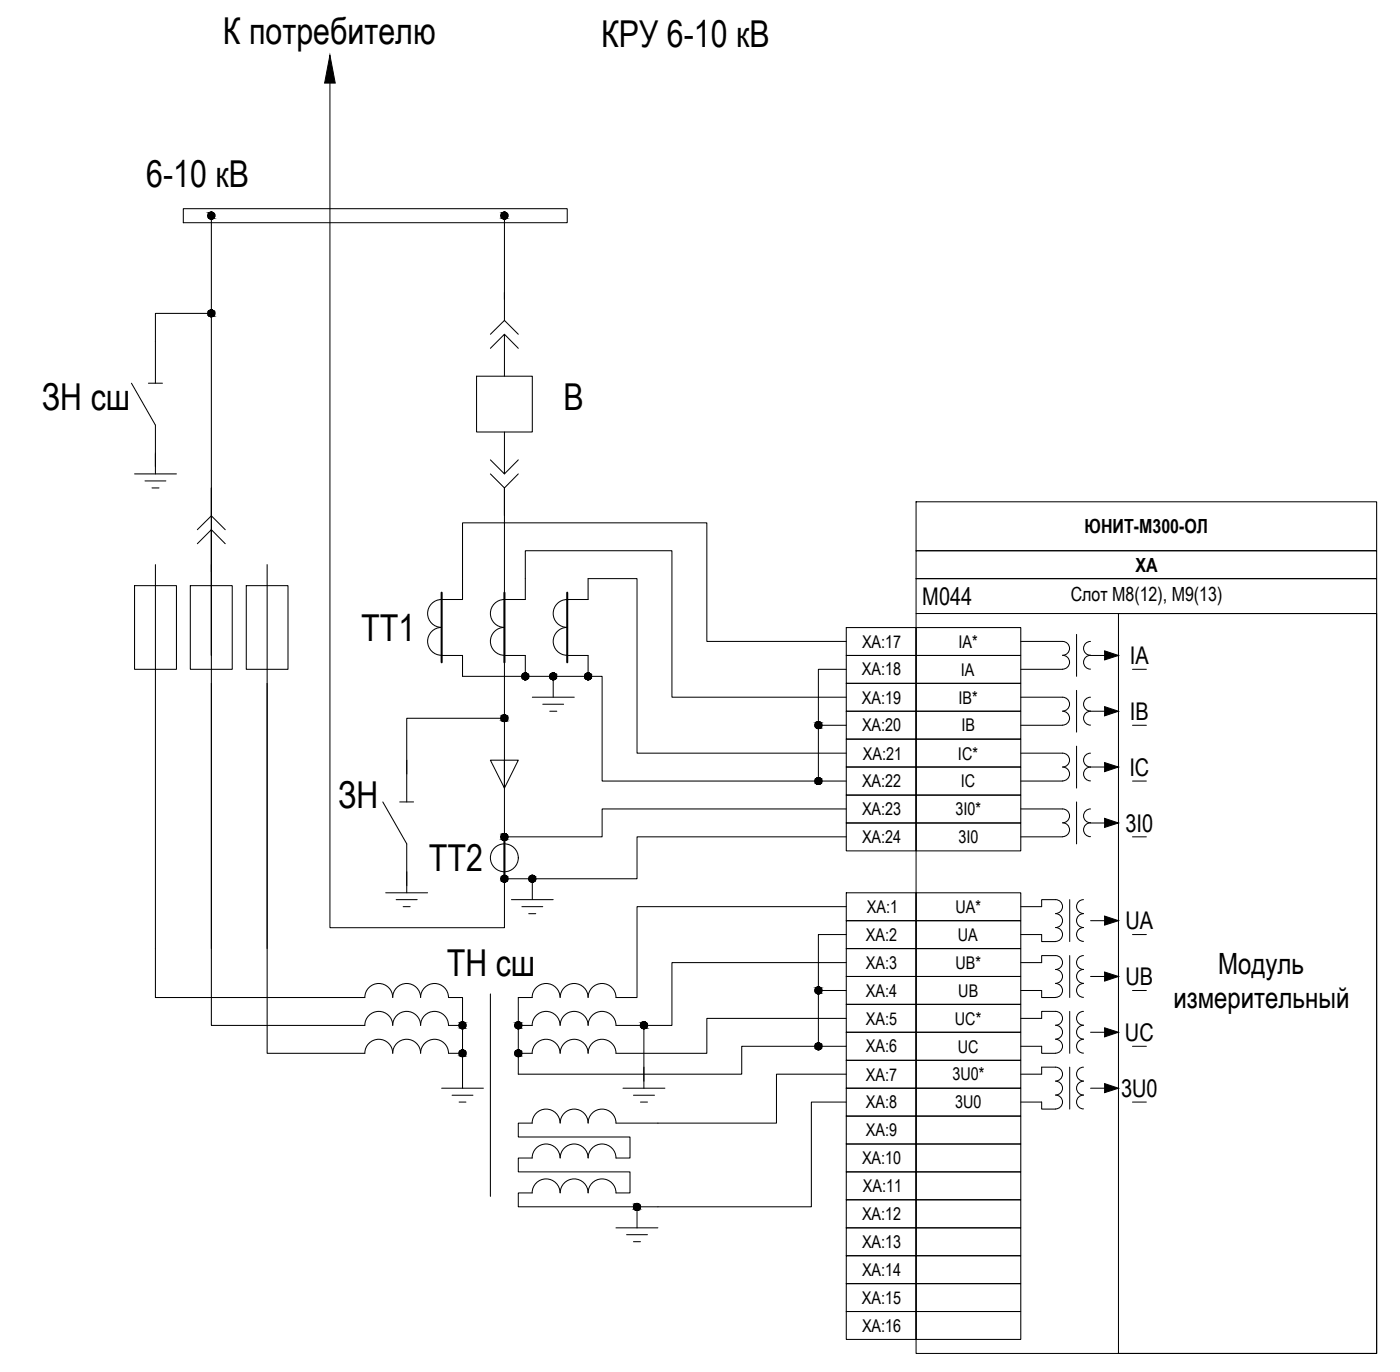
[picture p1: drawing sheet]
<svg xmlns="http://www.w3.org/2000/svg" width="346mm" height="339mm" viewBox="0 0 346 339" stroke-linecap="round" stroke-linejoin="round" font-family="sans-serif">
<!-- layer: 0 -->
<g fill="none" stroke="#000" stroke-width=".25">
<path d="M81.6 19.7v209.8h43.2v-108.8M52.3 53.4v181.3M124.8 53.4v20.7M52.3 77.5h-13.8v6.9M38.5 139.7v107.1h51.8a3.5 3.5 0 0 1 3.4-3.5 3.5 3.5 0 0 1 3.5 3.5 3.5 3.5 0 0 1 3.4-3.5 3.5 3.5 0 0 1 3.5 3.5 3.5 3.5 0 0 1 3.4-3.5 3.5 3.5 0 0 1 3.5 3.5h3.4v17.2M66.1 139.7v95M226.7 124.1h113.9v12.2h-113.9zM226.7 136.3h113.9v6.9h-113.9zM33.3 144.9h10.4v20.7h-10.4zM47.1 144.9h10.4v20.7h-10.4zM60.9 144.9h10.4v20.7h-10.4zM109.3 148.3a3.5 3.5 0 0 0-3.5 3.5 3.5 3.5 0 0 0 3.5 3.4 3.5 3.5 0 0 0-3.5 3.5 3.5 3.5 0 0 0 3.5 3.4"/>
<path d="M109.3 148.3h5.1v-19h60.5v29.4h34.5M124.8 148.3a3.5 3.5 0 0 0-3.5 3.5 3.5 3.5 0 0 0 3.5 3.4 3.5 3.5 0 0 0-3.5 3.5 3.5 3.5 0 0 0 3.5 3.4M124.8 148.3h5.2v-12h36.3v36.2h43.1M209.4 155.3h17.3v6.9h-17.3zM226.7 143.2h113.9v191.6h-113.9zM226.7 155.3h25.9v6.9h-25.9zM226.7 151.8h113.9M252.6 158.7h10.3M262.9 158.7a1.71 1.71 0 0 1 1.7 1.7 1.71 1.71 0 0 1-1.7 1.7 1.71 1.71 0 0 1 1.7 1.7 1.71 1.71 0 0 1-1.7 1.7M266.4 157v10.3M269.8 158.7a1.71 1.71 0 0 0-1.7 1.7 1.71 1.71 0 0 0 1.7 1.7M276.8 151.8h63.8v183h-63.8z"/>
<path d="M52.3 169.1v84.6h38a3.5 3.5 0 0 1 3.4-3.5 3.5 3.5 0 0 1 3.5 3.5 3.5 3.5 0 0 1 3.4-3.5 3.5 3.5 0 0 1 3.5 3.5 3.5 3.5 0 0 1 3.4-3.5 3.5 3.5 0 0 1 3.5 3.5h3.4M66.1 169.1v91.5h24.2M109.3 162.2h5.1v5.1h34.6v25.9h60.4M124.8 177.7h-24.2v13.8M124.8 162.2h5.2v5.1M145.5 167.3v-5.1l-5.2-.1a3.5 3.5 0 0 1-3.4-3.4 3.5 3.5 0 0 1 3.4-3.5 3.5 3.5 0 0 1-3.4-3.4 3.5 3.5 0 0 1 3.5-3.5h5.1v-5.1h12.1v43.1h51.8M202.5 179.4h6.9M209.4 165.6h-6.9v27.6M209.4 169.1h17.3v6.9h-17.3zM209.4 162.2h17.3v6.9h-17.3zM209.4 176h17.3v6.9h-17.3zM226.7 162.2h25.9v6.9h-25.9z"/>
<path d="M226.7 176h25.9v6.9h-25.9zM226.7 169.1h25.9v6.9h-25.9zM252.6 179.4h10.3M252.6 165.6h10.3M252.6 172.5h10.3M262.9 172.5a1.71 1.71 0 0 1 1.7 1.7 1.71 1.71 0 0 1-1.7 1.7M262.9 176a1.71 1.71 0 0 1 1.7 1.7 1.71 1.71 0 0 1-1.7 1.7M266.4 170.8v10.3M269.8 162.1a1.71 1.71 0 0 0-1.7 1.7 1.71 1.71 0 0 0 1.7 1.7M269.8 172.5a1.71 1.71 0 0 0-1.7 1.7 1.71 1.71 0 0 0 1.7 1.7M269.8 162.2h5.2M275 176h-5.2a1.71 1.71 0 0 0-1.7 1.7 1.71 1.71 0 0 0 1.7 1.7"/>
<path d="M209.4 182.9h17.3v6.9h-17.3zM209.4 189.8h17.3v6.9h-17.3zM209.4 196.7h17.3v6.9h-17.3zM226.7 189.8h25.9v6.9h-25.9zM226.7 182.9h25.9v6.9h-25.9zM226.7 196.7h25.9v6.9h-25.9zM252.6 186.3h10.3M252.6 193.2h10.3M262.9 186.3a1.71 1.71 0 0 1 1.7 1.7 1.71 1.71 0 0 1-1.7 1.8 1.71 1.71 0 0 1 1.7 1.7 1.71 1.71 0 0 1-1.7 1.7M266.4 184.6v10.4M266.4 198.4v10.4M269.8 189.8a1.71 1.71 0 0 0-1.7 1.7 1.71 1.71 0 0 0 1.7 1.7"/>
<path d="M269.8 186.3a1.71 1.71 0 0 0-1.7 1.7 1.71 1.71 0 0 0 1.7 1.8M269.8 189.8h5.2M209.4 200.1h-60.4v6.9h-24.2M209.4 207h-51.8v10.4h-31.9M209.4 203.6h17.3v6.9h-17.3zM226.7 203.6h25.9v6.9h-25.9zM252.6 200.1h10.3M252.6 207h10.3M262.9 200.1a1.71 1.71 0 0 1 1.7 1.7 1.71 1.71 0 0 1-1.7 1.8 1.71 1.71 0 0 1 1.7 1.7 1.71 1.71 0 0 1-1.7 1.7M269.8 203.6a1.71 1.71 0 0 0-1.7 1.7 1.71 1.71 0 0 0 1.7 1.7M269.8 200.1a1.71 1.71 0 0 0-1.7 1.7 1.71 1.71 0 0 0 1.7 1.8M269.8 203.6h5.2"/>
<path d="M209.4 224.3h-51.8v22.5h-5.2a3.5 3.5 0 0 0-3.4-3.5 3.5 3.5 0 0 0-3.5 3.5 3.5 3.5 0 0 0-3.4-3.5 3.5 3.5 0 0 0-3.5 3.5M209.4 238.1h-43.1v15.6h-13.9a3.5 3.5 0 0 0-3.4-3.5 3.5 3.5 0 0 0-3.5 3.5 3.5 3.5 0 0 0-3.4-3.5 3.5 3.5 0 0 0-3.5 3.5M209.4 231.2h-6.9v27.6M209.4 220.9h17.3v6.9h-17.3zM209.4 234.7h17.3v6.9h-17.3zM209.4 227.8h17.3v6.9h-17.3zM226.7 227.8h25.9v6.9h-25.9zM226.7 220.9h25.9v6.9h-25.9zM226.7 234.7h25.9v6.9h-25.9zM252.6 231.2h5.1v1.7h3.5M261.2 222.6a1.71 1.71 0 0 1 1.7 1.7 1.71 1.71 0 0 1-1.7 1.7M261.2 226a1.71 1.71 0 0 1 1.7 1.8 1.71 1.71 0 0 1-1.7 1.7 1.71 1.71 0 0 1 1.7 1.7 1.71 1.71 0 0 1-1.7 1.7"/>
<path d="M261.2 236.4a1.71 1.71 0 0 1 1.7 1.7 1.71 1.71 0 0 1-1.7 1.7 1.71 1.71 0 0 1 1.7 1.8 1.71 1.71 0 0 1-1.7 1.7 1.74 1.74 0 0 1 1.7 1.7 1.74 1.74 0 0 1-1.7 1.7M261.2 222.6h-3.5v1.7h-5.1M261.2 236.4h-3.5v1.7h-5.1M264.7 222.6v10.3M264.7 236.4v10.4M268.1 226a1.71 1.71 0 0 0-1.7 1.8 1.71 1.71 0 0 0 1.7 1.7 1.71 1.71 0 0 0-1.7 1.7 1.71 1.71 0 0 0 1.7 1.7M268.1 222.6a1.71 1.71 0 0 0-1.7 1.7 1.71 1.71 0 0 0 1.7 1.7M268.1 236.4a1.71 1.71 0 0 0-1.7 1.7 1.71 1.71 0 0 0 1.7 1.7 1.74 1.74 0 0 0-1.7 1.8 1.74 1.74 0 0 0 1.7 1.7 1.71 1.71 0 0 0-1.7 1.7 1.71 1.71 0 0 0 1.7 1.7M269.8 227.8h5.2M121.3 245.9v50.1M138.6 246.8a3.5 3.5 0 0 0-3.5-3.5 3.5 3.5 0 0 0-3.4 3.5h-3.5v18.9h55.3v-6.9h25.9M138.6 253.7a3.5 3.5 0 0 0-3.5-3.5 3.5 3.5 0 0 0-3.4 3.5h-3.5"/>
<path d="M159.3 253.7v13.8M202.5 245h6.9M209.4 251.9h-34.5v8.7h-22.5M209.4 241.6h17.3v6.9h-17.3zM209.4 248.5h17.3v6.9h-17.3zM209.4 255.4h17.3v6.9h-17.3zM226.7 241.6h25.9v6.9h-25.9zM226.7 255.4h25.9v6.9h-25.9zM226.7 248.5h25.9v6.9h-25.9zM252.6 245h5.1v1.8h3.5M252.6 258.8h5.1v1.8h3.5M261.2 250.2a1.71 1.71 0 0 1 1.7 1.7 1.71 1.71 0 0 1-1.7 1.7 1.71 1.71 0 0 1 1.7 1.8 1.71 1.71 0 0 1-1.7 1.7 1.74 1.74 0 0 1 1.7 1.7 1.74 1.74 0 0 1-1.7 1.7"/>
<path d="M261.2 250.2h-3.5v1.7h-5.1M264.7 250.2v10.4M268.1 250.2a1.71 1.71 0 0 0-1.7 1.7 1.71 1.71 0 0 0 1.7 1.7 1.74 1.74 0 0 0-1.7 1.8 1.74 1.74 0 0 0 1.7 1.7 1.71 1.71 0 0 0-1.7 1.7 1.71 1.71 0 0 0 1.7 1.7M269.8 241.6h5.2M269.8 255.4h5.2M90.3 260.6a3.5 3.5 0 0 1 3.4-3.5 3.5 3.5 0 0 1 3.5 3.5 3.5 3.5 0 0 1 3.4-3.5 3.5 3.5 0 0 1 3.5 3.5 3.5 3.5 0 0 1 3.4-3.5 3.5 3.5 0 0 1 3.5 3.5M111 260.6h3.4M128.2 260.6h3.5M131.7 260.6a3.5 3.5 0 0 1 3.4-3.5 3.5 3.5 0 0 1 3.5 3.5M131.7 277.8a3.5 3.5 0 0 1 3.4-3.4 3.5 3.5 0 0 1 3.5 3.4M131.7 277.9h-3.5v3.4h27.7v5.2h-3.5a3.5 3.5 0 0 0-3.4-3.5 3.5 3.5 0 0 0-3.5 3.5 3.5 3.5 0 0 0-3.4-3.5 3.5 3.5 0 0 0-3.5 3.5M138.6 260.6a3.5 3.5 0 0 1 3.5-3.5 3.5 3.5 0 0 1 3.4 3.5 3.5 3.5 0 0 1 3.5-3.5 3.5 3.5 0 0 1 3.4 3.5"/>
<path d="M138.6 277.8a3.5 3.5 0 0 1 3.5-3.4 3.5 3.5 0 0 1 3.4 3.4 3.5 3.5 0 0 1 3.5-3.4 3.5 3.5 0 0 1 3.4 3.4M209.4 272.6h-8.6v26h-72.6v-3.5h3.5a3.5 3.5 0 0 1 3.4-3.4 3.5 3.5 0 0 1 3.5 3.4M209.4 265.7h-17.3v12.2h-39.7M209.4 262.3h17.3v6.9h-17.3zM209.4 269.2h17.3v6.9h-17.3zM209.4 276.1h17.3v6.9h-17.3zM226.7 269.2h25.9v6.9h-25.9zM226.7 262.3h25.9v6.9h-25.9zM226.7 276.1h25.9v6.9h-25.9zM252.6 272.6h5.1v1.8h3.5M261.2 264a1.71 1.71 0 0 1 1.7 1.7 1.71 1.71 0 0 1-1.7 1.7M261.2 267.5a1.71 1.71 0 0 1 1.7 1.7 1.71 1.71 0 0 1-1.7 1.7 1.71 1.71 0 0 1 1.7 1.7 1.71 1.71 0 0 1-1.7 1.7"/>
<path d="M261.2 264h-3.5v1.7h-5.1M264.7 264v10.4M268.1 267.5a1.71 1.71 0 0 0-1.7 1.7 1.71 1.71 0 0 0 1.7 1.7 1.71 1.71 0 0 0-1.7 1.7 1.71 1.71 0 0 0 1.7 1.7M268.1 264a1.71 1.71 0 0 0-1.7 1.7 1.71 1.71 0 0 0 1.7 1.7M269.8 269.2h5.2M138.6 286.5a3.5 3.5 0 0 0-3.5-3.5 3.5 3.5 0 0 0-3.4 3.5h-3.5v3.4h27.7v5.2h-3.5a3.5 3.5 0 0 0-3.4-3.4 3.5 3.5 0 0 0-3.5 3.4 3.5 3.5 0 0 0-3.4-3.4 3.5 3.5 0 0 0-3.5 3.4M209.4 283h17.3v6.9h-17.3zM209.4 289.9h17.3v6.9h-17.3zM209.4 296.8h17.3v7h-17.3zM226.7 283h25.9v6.9h-25.9zM226.7 296.8h25.9v7h-25.9zM226.7 289.9h25.9v6.9h-25.9z"/>
<path d="M209.4 303.8h17.3v6.9h-17.3zM209.4 310.7h17.3v6.9h-17.3zM209.4 317.6h17.3v6.9h-17.3zM226.7 310.7h25.9v6.9h-25.9zM226.7 303.8h25.9v6.9h-25.9zM226.7 317.6h25.9v6.9h-25.9zM209.4 324.5h17.3v6.9h-17.3zM226.7 324.5h25.9v6.9h-25.9z"/>
<circle cx="124.8" cy="212.2" r="3.5"/>
</g>
<g fill="#000" stroke="#000" stroke-width=".25">
<path d="M81.6 13.7l1.3 6.9h-2.6zM273.3 161l3.5 1.2-3.5 1.1zM273.3 174.8l3.5 1.2-3.5 1.1zM273.3 188.7l3.5 1.1-3.5 1.1zM273.3 202.5l3.5 1.1-3.5 1.1zM273.3 226.6l3.5 1.2-3.5 1.1zM273.3 240.5l3.5 1.1-3.5 1.1zM273.3 254.3l3.5 1.1-3.5 1.1zM273.3 268.1l3.5 1.1-3.5 1.1z"/>
<path d="M52.2 52.5h.3zM52 52.5h.5z"/>
<path d="M52 52.5l.7 .1zM51.9 52.6h.8z"/>
<path d="M52 54.2h.5zM52 54.2h.3z"/>
<path d="M51.9 52.6h.9zM51.7 52.6h1.1z"/>
<path d="M51.9 54.1h.8zM51.9 54.1l.6 .1z"/>
<path d="M51.7 52.6l1.2 .2zM51.7 52.6l1.2 .2h-1.3z"/>
<path d="M51.7 54h1.1zM51.7 54l1 .1z"/>
<path d="M51.6 52.8l1.4 .1zM51.6 52.8l1.4 .1h-1.5z"/>
<path d="M51.6 53.9l1.2 .1 .1-.1zM51.6 53.9l1.2 .1z"/>
<path d="M51.5 52.9l1.6 .1zM51.5 52.9l1.6 .1h-1.6z"/>
<path d="M51.5 53.8l1.4 .1 .1-.1zM51.5 53.8l1.4 .1z"/>
<path d="M51.5 53l1.6 .2v-.2zM51.5 53l1.6 .2h-1.6z"/>
<path d="M51.5 53.7l1.5 .1 .1-.1zM51.5 53.7l1.5 .1z"/>
<path d="M51.5 53.2l1.6 .2v-.2zM51.5 53.2l1.6 .2h-1.7z"/>
<path d="M51.4 53.4l1.7 .1v-.1zM51.4 53.4l1.7 .1z"/>
<path d="M51.5 53.5l1.6 .2v-.2zM51.5 53.5l1.6 .2h-1.6z"/>
<path d="M124.7 52.5h.3zM124.6 52.5h.4z"/>
<path d="M124.6 52.5l.6 .1zM124.4 52.6h.8z"/>
<path d="M124.6 54.2h.4zM124.6 54.2h.3z"/>
<path d="M124.4 52.6h.9zM124.3 52.6h1z"/>
<path d="M124.4 54.1h.8zM124.4 54.1l.6 .1z"/>
<path d="M124.3 52.6l1.2 .2zM124.3 52.6l1.2 .2h-1.3z"/>
<path d="M124.3 54h1zM124.3 54l.9 .1z"/>
<path d="M124.2 52.8l1.3 .1zM124.2 52.8l1.3 .1h-1.4z"/>
<path d="M124.2 53.9l1.1 .1 .2-.1zM124.2 53.9l1.1 .1z"/>
<path d="M124.1 52.9l1.5 .1zM124.1 52.9l1.5 .1h-1.6z"/>
<path d="M124.1 53.8l1.4 .1v-.1zM124.1 53.8l1.4 .1z"/>
<path d="M124 53l1.7 .2-.1-.2zM124 53l1.7 .2h-1.7z"/>
<path d="M124 53.7l1.5 .1 .1-.1zM124 53.7l1.5 .1z"/>
<path d="M124 53.2l1.7 .2v-.2zM124 53.2l1.7 .2h-1.8z"/>
<path d="M123.9 53.4l1.8 .1v-.1zM123.9 53.4l1.8 .1z"/>
<path d="M124 53.5l1.6 .2 .1-.2zM124 53.5l1.6 .2h-1.6z"/>
<path d="M52.2 76.7h.3zM52 76.7h.5z"/>
<path d="M52 76.7l.7 .1zM51.9 76.8h.8z"/>
<path d="M52 78.3h.5zM52 78.3l.3 .1z"/>
<path d="M51.9 76.8l.9 .1zM51.7 76.9h1.1z"/>
<path d="M51.9 78.3h.8zM51.9 78.3h.6z"/>
<path d="M51.7 76.9h1.2zM51.6 76.9h1.3z"/>
<path d="M51.7 78.2h1.1zM51.7 78.2l1 .1z"/>
<path d="M51.6 76.9l1.4 .2zM51.6 76.9l1.4 .2h-1.5z"/>
<path d="M51.6 78.1h1.3zM51.6 78.1l1.2 .1z"/>
<path d="M51.5 77.1l1.6 .1zM51.5 77.1l1.6 .1h-1.6z"/>
<path d="M51.5 78l1.4 .1 .1-.1zM51.5 78l1.4 .1z"/>
<path d="M51.5 77.2l1.6 .2v-.2zM51.5 77.2l1.6 .2h-1.6z"/>
<path d="M51.5 77.8l1.5 .2 .1-.2zM51.5 77.8l1.5 .2h-1.5z"/>
<path d="M51.5 77.4l1.6 .1v-.1zM51.5 77.4l1.6 .1h-1.7z"/>
<path d="M51.4 77.5l1.7 .2v-.2zM51.4 77.5l1.7 .2h-1.6z"/>
<path d="M51.5 77.7l1.6 .1v-.1zM51.5 77.7l1.6 .1z"/>
<path d="M124.7 176.8h.3zM124.6 176.8h.4z"/>
<path d="M124.6 176.8l.6 .1zM124.4 176.9h.8z"/>
<path d="M124.6 178.5h.4zM124.6 178.5h.3z"/>
<path d="M124.4 176.9l.9 .1zM124.3 177h1z"/>
<path d="M124.4 178.5h.8zM124.4 178.5h.6z"/>
<path d="M124.3 177l1.2 .1zM124.3 177l1.2 .1z"/>
<path d="M124.3 178.4h1zM124.3 178.4l.9 .1z"/>
<path d="M124.2 177.1l1.3 .1zM124.2 177.1l1.3 .1h-1.4z"/>
<path d="M124.2 178.3h1.3zM124.2 178.3l1.1 .1z"/>
<path d="M124.1 177.2l1.5 .2zM124.1 177.2l1.5 .2h-1.6z"/>
<path d="M124.1 178.2l1.4 .1v-.1zM124.1 178.2l1.4 .1z"/>
<path d="M124 177.4l1.7 .1-.1-.1zM124 177.4l1.7 .1h-1.7z"/>
<path d="M124 178l1.5 .2 .1-.2zM124 178l1.5 .2h-1.4z"/>
<path d="M124 177.5l1.7 .2v-.2zM124 177.5l1.7 .2h-1.8z"/>
<path d="M123.9 177.7l1.8 .2v-.2zM123.9 177.7l1.8 .2h-1.7z"/>
<path d="M124 177.9l1.6 .1 .1-.1zM124 177.9l1.6 .1z"/>
<path d="M129.9 166.5h.3zM129.7 166.5h.5z"/>
<path d="M129.7 166.5l.7 .1zM129.6 166.6h.8z"/>
<path d="M129.7 168.2h.5zM129.7 168.2h.4z"/>
<path d="M129.6 166.6h.9zM129.5 166.6h1z"/>
<path d="M129.6 168.1h.8zM129.6 168.1l.6 .1z"/>
<path d="M129.5 166.6l1.1 .1zM129.3 166.7h1.3z"/>
<path d="M129.5 168h1zM129.5 168l.9 .1z"/>
<path d="M129.3 166.7l1.4 .2zM129.3 166.7l1.4 .2h-1.4z"/>
<path d="M129.3 167.9h1.3zM129.3 167.9l1.2 .1z"/>
<path d="M129.3 166.9l1.5 .1-.1-.1zM129.3 166.9l1.5 .1h-1.6z"/>
<path d="M129.3 167.8l1.3 .1 .1-.1zM129.3 167.8l1.3 .1z"/>
<path d="M129.2 167l1.6 .2zM129.2 167l1.6 .2h-1.7z"/>
<path d="M129.2 167.6l1.5 .2 .1-.2zM129.2 167.6l1.5 .2h-1.4z"/>
<path d="M129.1 167.2l1.7 .1v-.1zM129.1 167.2l1.7 .1h-1.7z"/>
<path d="M129.1 167.3l1.7 .2v-.2zM129.1 167.3l1.7 .2h-1.7z"/>
<path d="M129.1 167.5l1.7 .1v-.1zM129.1 167.5l1.7 .1z"/>
<path d="M136.8 166.5h.3zM136.7 166.5h.4z"/>
<path d="M136.7 166.5l.6 .1zM136.5 166.6h.8z"/>
<path d="M136.7 168.2h.4zM136.7 168.2h.3z"/>
<path d="M136.5 166.6h.9zM136.4 166.6h1z"/>
<path d="M136.5 168.1h.8zM136.5 168.1l.6 .1z"/>
<path d="M136.4 166.6l1.1 .1zM136.2 166.7h1.3z"/>
<path d="M136.4 168h1zM136.4 168l.9 .1z"/>
<path d="M136.2 166.7l1.4 .2zM136.2 166.7l1.4 .2h-1.4z"/>
<path d="M136.2 167.9h1.3zM136.2 167.9l1.2 .1z"/>
<path d="M136.2 166.9l1.5 .1-.1-.1zM136.2 166.9l1.5 .1h-1.6z"/>
<path d="M136.2 167.8l1.3 .1 .1-.1zM136.2 167.8l1.3 .1z"/>
<path d="M136.1 167l1.6 .2zM136.1 167l1.6 .2h-1.7z"/>
<path d="M136.1 167.6l1.5 .2 .1-.2zM136.1 167.6l1.5 .2h-1.4z"/>
<path d="M136 167.2l1.8 .1-.1-.1zM136 167.2l1.8 .1h-1.8z"/>
<path d="M136 167.5l1.7 .1v-.1zM136 167.5l1.7 .1z"/>
<path d="M136 167.3l1.7 .2 .1-.2zM136 167.3l1.7 .2h-1.7z"/>
<path d="M145.4 166.5h.4zM145.3 166.5h.5z"/>
<path d="M145.3 166.5l.6 .1zM145.1 166.6h.8z"/>
<path d="M145.3 168.2h.5zM145.3 168.2h.3z"/>
<path d="M145.1 166.6h.9zM145 166.6h1z"/>
<path d="M145.1 168.1h.8zM145.1 168.1l.7 .1z"/>
<path d="M145 166.6l1.2 .1zM144.9 166.7h1.3z"/>
<path d="M145 168h1zM145 168l.9 .1z"/>
<path d="M144.9 166.7l1.4 .2zM144.9 166.7l1.4 .2h-1.5z"/>
<path d="M144.9 167.9h1.3zM144.9 167.9l1.1 .1z"/>
<path d="M144.8 166.9l1.5 .1v-.1zM144.8 166.9l1.5 .1h-1.6z"/>
<path d="M144.8 167.8l1.4 .1 .1-.1zM144.8 167.8l1.4 .1z"/>
<path d="M144.7 167l1.7 .2zM144.7 167l1.7 .2h-1.7z"/>
<path d="M144.7 167.6l1.6 .2v-.2zM144.7 167.6l1.6 .2h-1.5z"/>
<path d="M144.7 167.2l1.7 .1v-.1zM144.7 167.2l1.7 .1h-1.7z"/>
<path d="M144.7 167.5l1.6 .1 .1-.1zM144.7 167.5l1.6 .1z"/>
<path d="M144.7 167.3l1.7 .2v-.2zM144.7 167.3l1.7 .2h-1.7z"/>
<path d="M202.4 178.5l.4 .1zM202.3 178.6h.5z"/>
<path d="M202.3 178.6h.6zM202.1 178.6h.8z"/>
<path d="M202.1 178.6l.9 .1zM202 178.7h1z"/>
<path d="M202 178.7l1.1 .1zM202 178.7l1.1 .1h-1.2z"/>
<path d="M201.9 178.8l1.4 .2zM201.9 178.8l1.4 .2h-1.5z"/>
<path d="M201.9 180l1.1 .1 .1-.1zM201.9 180l1.1 .1z"/>
<path d="M201.8 179l1.5 .1zM201.8 179l1.5 .1h-1.6z"/>
<path d="M201.8 179.9l1.3 .1 .2-.1zM201.8 179.9l1.3 .1z"/>
<path d="M201.7 179.1l1.6 .2v-.2zM201.7 179.1l1.6 .2h-1.6z"/>
<path d="M201.7 179.7l1.6 .2v-.2zM201.7 179.7l1.6 .2z"/>
<path d="M201.7 179.3l1.7 .1-.1-.1zM201.7 179.3l1.7 .1h-1.7z"/>
<path d="M201.7 179.6l1.6 .1v-.1zM201.7 179.6l1.6 .1h-1.6z"/>
<path d="M201.7 179.4l1.6 .2 .1-.2zM201.7 179.4l1.6 .2h-1.6z"/>
<path d="M202.4 192.4h.4zM202.3 192.4h.5z"/>
<path d="M202.3 180.2h.5zM202.3 180.2l.3 .1z"/>
<path d="M202.3 192.4l.6 .1zM202.1 192.5h.8z"/>
<path d="M202.3 194.1h.5zM202.3 194.1h.3z"/>
<path d="M202.1 180.2h.8zM202.1 180.2h.7z"/>
<path d="M202.1 192.5l.9 .1zM202 192.6h1z"/>
<path d="M202.1 194h.8zM202.1 194l.7 .1z"/>
<path d="M202 180.1h1zM202 180.1l.9 .1z"/>
<path d="M202 192.6h1.1zM201.9 192.6h1.2z"/>
<path d="M202 193.9h1zM202 193.9l.9 .1z"/>
<path d="M201.9 192.6l1.4 .2zM201.9 192.6l1.4 .2h-1.5z"/>
<path d="M201.9 193.8h1.2zM201.9 193.8l1.1 .1z"/>
<path d="M201.8 192.8l1.5 .1v-.1zM201.8 192.8l1.5 .1h-1.6z"/>
<path d="M201.8 193.7l1.3 .1 .2-.1zM201.8 193.7l1.3 .1z"/>
<path d="M201.7 192.9l1.6 .2zM201.7 192.9l1.6 .2h-1.6z"/>
<path d="M201.7 193.5l1.6 .2v-.2zM201.7 193.5l1.6 .2h-1.5z"/>
<path d="M201.7 193.1l1.7 .1-.1-.1zM201.7 193.1l1.7 .1h-1.7z"/>
<path d="M201.7 193.4l1.6 .1v-.1zM201.7 193.4l1.6 .1z"/>
<path d="M201.7 193.2l1.6 .2 .1-.2zM201.7 193.2l1.6 .2h-1.6z"/>
<path d="M124.7 206.2h.3zM124.6 206.2h.4z"/>
<path d="M124.7 216.6h.3zM124.6 216.6h.4z"/>
<path d="M124.6 206.2l.6 .1zM124.4 206.3h.8z"/>
<path d="M124.6 207.9h.4zM124.6 207.9h.3z"/>
<path d="M124.6 216.6h.6zM124.4 216.6h.8z"/>
<path d="M124.6 218.2h.4zM124.6 218.2h.3z"/>
<path d="M124.4 206.3l.9 .1zM124.3 206.4h1z"/>
<path d="M124.4 207.8h.8zM124.4 207.8l.6 .1z"/>
<path d="M124.4 216.6l.9 .1zM124.3 216.7h1z"/>
<path d="M124.4 218.2h.8zM124.4 218.2h.6z"/>
<path d="M124.3 206.4l1.2 .1zM124.3 206.4l1.2 .1h-1.3z"/>
<path d="M124.3 207.8h1zM124.3 207.8h.9z"/>
<path d="M124.3 216.7l1.2 .1zM124.3 216.7l1.2 .1z"/>
<path d="M124.3 218.1h1zM124.3 218.1l.9 .1z"/>
<path d="M124.2 206.5l1.3 .1zM124.2 206.5l1.3 .1h-1.4z"/>
<path d="M124.2 207.6l1.1 .2 .2-.2zM124.2 207.6l1.1 .2z"/>
<path d="M124.2 216.8l1.3 .1zM124.2 216.8l1.3 .1h-1.4z"/>
<path d="M124.2 218h1.3zM124.2 218l1.1 .1z"/>
<path d="M124.1 206.6l1.5 .1zM124.1 206.6l1.5 .1h-1.6z"/>
<path d="M124.1 207.5l1.4 .1v-.1zM124.1 207.5l1.4 .1z"/>
<path d="M124.1 216.9l1.5 .2-.1-.2zM124.1 216.9l1.5 .2h-1.6z"/>
<path d="M124.1 217.9l1.4 .1v-.1zM124.1 217.9l1.4 .1z"/>
<path d="M124 206.7l1.7 .2-.1-.2zM124 206.7l1.7 .2h-1.7z"/>
<path d="M124 207.4l1.5 .1 .1-.1zM124 207.4l1.5 .1z"/>
<path d="M124 217.1l1.7 .1zM124 217.1l1.7 .1h-1.7z"/>
<path d="M124 217.7l1.5 .2 .1-.2zM124 217.7l1.5 .2h-1.4z"/>
<path d="M124 206.9l1.7 .1v-.1zM124 206.9l1.7 .1h-1.8z"/>
<path d="M123.9 207l1.8 .2v-.2zM123.9 207l1.8 .2h-1.7z"/>
<path d="M124 207.2l1.6 .2 .1-.2zM124 207.2l1.6 .2h-1.6z"/>
<path d="M124 217.2l1.7 .2v-.2zM124 217.2l1.7 .2h-1.8z"/>
<path d="M123.9 217.4l1.8 .2v-.2zM123.9 217.4l1.8 .2h-1.7z"/>
<path d="M124 217.6l1.6 .1 .1-.1zM124 217.6l1.6 .1z"/>
<path d="M131.6 216.6h.3zM131.5 216.6h.4z"/>
<path d="M131.5 216.6h.6zM131.3 216.6h.8z"/>
<path d="M131.5 218.2h.4zM131.5 218.2h.3z"/>
<path d="M131.3 216.6l.9 .1zM131.2 216.7h1z"/>
<path d="M131.3 218.2h.8zM131.3 218.2h.6z"/>
<path d="M131.2 216.7l1.2 .1zM131.1 216.8h1.3z"/>
<path d="M131.2 218.1h1zM131.2 218.1l.9 .1z"/>
<path d="M131.1 216.8l1.3 .1zM131.1 216.8l1.3 .1h-1.4z"/>
<path d="M131.1 218h1.3zM131.1 218l1.1 .1z"/>
<path d="M131 216.9l1.5 .2-.1-.2zM131 216.9l1.5 .2h-1.6z"/>
<path d="M131 217.9l1.4 .1v-.1zM131 217.9l1.4 .1z"/>
<path d="M130.9 217.1l1.7 .1zM130.9 217.1l1.7 .1h-1.7z"/>
<path d="M130.9 217.7l1.5 .2 .1-.2zM130.9 217.7l1.5 .2h-1.4z"/>
<path d="M130.9 217.2l1.7 .2v-.2zM130.9 217.2l1.7 .2h-1.8z"/>
<path d="M130.8 217.4l1.8 .2v-.2zM130.8 217.4l1.8 .2h-1.7z"/>
<path d="M130.9 217.6l1.6 .1 .1-.1zM130.9 217.6l1.6 .1z"/>
<path d="M114.4 252.8h.3zM114.2 252.8h.5z"/>
<path d="M114.4 259.7h.3zM114.2 259.7h.5z"/>
<path d="M114.2 252.8l.6 .1zM114.1 252.9h.7z"/>
<path d="M114.2 254.5h.5zM114.2 254.5h.3z"/>
<path d="M114.2 259.7l.6 .1zM114.1 259.8h.7z"/>
<path d="M114.1 252.9l.9 .1zM113.9 253h1.1z"/>
<path d="M114.1 254.4h.7zM114.1 254.4l.6 .1z"/>
<path d="M114.1 259.8l.9 .1zM113.9 259.9h1.1z"/>
<path d="M113.9 253l1.2 .1zM113.8 253.1l.1-.1 1.2 .1z"/>
<path d="M113.9 254.4h1.1zM113.9 254.4h.9z"/>
<path d="M113.9 259.9l1.2 .1zM113.8 260h1.3z"/>
<path d="M113.8 253.1l1.4 .1zM113.8 253.1l1.4 .1h-1.5z"/>
<path d="M113.8 254.2l1.2 .2 .1-.2zM113.8 254.2l1.2 .2z"/>
<path d="M113.8 260l1.4 .1zM113.8 260l1.4 .1h-1.5z"/>
<path d="M113.7 253.2l1.5 .1zM113.7 253.2l1.5 .1h-1.6z"/>
<path d="M113.7 254.1l1.4 .1 .1-.1zM113.7 254.1l1.4 .1z"/>
<path d="M113.6 253.3l1.7 .2-.1-.2zM113.6 253.3l1.7 .2h-1.7z"/>
<path d="M113.6 254l1.6 .1v-.1zM113.6 254l1.6 .1z"/>
<path d="M113.6 253.5l1.7 .2v-.2zM113.6 253.5l1.7 .2h-1.7z"/>
<path d="M113.6 253.7l1.7 .1v-.1zM113.6 253.7l1.7 .1h-1.7z"/>
<path d="M113.6 253.8l1.6 .2 .1-.2zM113.6 253.8l1.6 .2h-1.6z"/>
<path d="M128.2 252.8h.3zM128 252.8h.5z"/>
<path d="M128.2 259.7h.3zM128 259.7h.5z"/>
<path d="M128 252.8l.6 .1zM127.9 252.9h.7z"/>
<path d="M128 254.5h.5zM128 254.5h.3z"/>
<path d="M128 259.7l.6 .1zM127.9 259.8h.7z"/>
<path d="M127.9 252.9l.9 .1zM127.7 253h1.1z"/>
<path d="M127.9 254.4h.7zM127.9 254.4l.6 .1z"/>
<path d="M127.9 259.8l.9 .1zM127.7 259.9h1.1z"/>
<path d="M127.7 253l1.2 .1zM127.7 253l1.2 .1h-1.3z"/>
<path d="M127.7 254.4h1.1zM127.7 254.4h.9z"/>
<path d="M127.7 259.9l1.2 .1zM127.6 260h1.3z"/>
<path d="M127.6 253.1l1.4 .1zM127.6 253.1l1.4 .1h-1.5z"/>
<path d="M127.6 254.2l1.2 .2 .1-.2zM127.6 254.2l1.2 .2z"/>
<path d="M127.6 260l1.4 .1zM127.6 260l1.4 .1h-1.5z"/>
<path d="M127.5 253.2l1.5 .1zM127.5 253.2l1.5 .1h-1.6z"/>
<path d="M127.5 254.1l1.4 .1 .1-.1zM127.5 254.1l1.4 .1z"/>
<path d="M127.4 253.3l1.7 .2-.1-.2zM127.4 253.3l1.7 .2h-1.7z"/>
<path d="M127.4 254l1.6 .1v-.1zM127.4 254l1.6 .1z"/>
<path d="M127.4 253.5l1.7 .2v-.2zM127.4 253.5l1.7 .2h-1.7z"/>
<path d="M127.4 253.8l1.6 .2 .1-.2zM127.4 253.8l1.6 .2h-1.6z"/>
<path d="M127.4 253.7l1.7 .1v-.1zM127.4 253.7l1.7 .1h-1.7z"/>
<path d="M159.3 252.8h.3zM159.1 252.8h.5z"/>
<path d="M159.1 252.8l.6 .1zM158.9 252.9h.8z"/>
<path d="M159.1 254.5h.5zM159.1 254.5h.3z"/>
<path d="M158.9 252.9l1 .1zM158.8 253h1.1z"/>
<path d="M158.9 254.4h.8zM158.9 254.4l.7 .1z"/>
<path d="M158.8 253l1.2 .1zM158.8 253l1.2 .1h-1.3z"/>
<path d="M158.8 254.4h1.1zM158.8 254.4h.9z"/>
<path d="M158.7 253.1l1.4 .1zM158.7 253.1l1.4 .1h-1.5z"/>
<path d="M158.7 254.2l1.2 .2 .1-.2zM158.7 254.2l1.2 .2z"/>
<path d="M158.6 253.2l1.6 .1zM158.6 253.2l1.6 .1h-1.7z"/>
<path d="M158.6 254.1l1.4 .1 .1-.1zM158.6 254.1l1.4 .1z"/>
<path d="M158.5 253.3l1.7 .2v-.2zM158.5 253.3l1.7 .2h-1.7z"/>
<path d="M158.5 254l1.6 .1 .1-.1zM158.5 254l1.6 .1z"/>
<path d="M158.5 253.5l1.7 .2v-.2zM158.5 253.5l1.7 .2h-1.7z"/>
<path d="M158.5 253.7l1.7 .1v-.1zM158.5 253.7l1.7 .1h-1.7z"/>
<path d="M158.5 253.8l1.7 .2v-.2zM158.5 253.8l1.7 .2h-1.7z"/>
<path d="M202.4 258h.4zM202.3 258h.5z"/>
<path d="M202.4 244.2h.4zM202.3 244.2h.5z"/>
<path d="M202.3 258l.6 .1zM202.1 258.1h.8z"/>
<path d="M202.3 259.7h.5zM202.3 259.7h.3z"/>
<path d="M202.3 244.2h.6zM202.1 244.2h.8z"/>
<path d="M202.3 245.9h.5zM202.3 245.9h.3z"/>
<path d="M202.1 258.1l.9 .1zM202 258.2h1z"/>
<path d="M202.1 259.6h.8zM202.1 259.6l.7 .1z"/>
<path d="M202.1 244.2l.9 .1zM202 244.3h1z"/>
<path d="M202.1 245.8h.8zM202.1 245.8l.7 .1z"/>
<path d="M202 258.2l1.1 .1zM201.9 258.3h1.2z"/>
<path d="M202 259.5h1zM202 259.5l.9 .1z"/>
<path d="M202 244.3l1.1 .2zM202 244.3l1.1 .2h-1.2z"/>
<path d="M202 245.7h1zM202 245.7l.9 .1z"/>
<path d="M201.9 258.3l1.4 .1zM201.9 258.3l1.4 .1h-1.5z"/>
<path d="M201.9 259.4h1.2zM201.9 259.4l1.1 .1z"/>
<path d="M201.9 244.5l1.4 .1zM201.9 244.5l1.4 .1h-1.5z"/>
<path d="M201.9 245.6l1.1 .1 .1-.1zM201.9 245.6l1.1 .1z"/>
<path d="M201.8 258.4l1.5 .2v-.2zM201.8 258.4l1.5 .2h-1.6z"/>
<path d="M201.8 259.3l1.3 .1 .2-.1zM201.8 259.3l1.3 .1z"/>
<path d="M201.8 244.6l1.5 .1zM201.8 244.6l1.5 .1h-1.6z"/>
<path d="M201.8 245.5l1.3 .1 .2-.1zM201.8 245.5l1.3 .1z"/>
<path d="M201.7 258.6l1.6 .1zM201.7 258.6l1.6 .1h-1.6z"/>
<path d="M201.7 259.1l1.6 .2v-.2zM201.7 259.1l1.6 .2h-1.5z"/>
<path d="M201.7 244.7l1.6 .2v-.2zM201.7 244.7l1.6 .2h-1.6z"/>
<path d="M201.7 245.3l1.6 .2v-.2zM201.7 245.3l1.6 .2z"/>
<path d="M201.7 258.7l1.7 .1-.1-.1zM201.7 258.7l1.7 .1h-1.7z"/>
<path d="M201.7 259l1.6 .1v-.1zM201.7 259l1.6 .1z"/>
<path d="M201.7 244.9l1.7 .1-.1-.1zM201.7 244.9l1.7 .1h-1.7z"/>
<path d="M201.7 245.2l1.6 .1v-.1zM201.7 245.2l1.6 .1h-1.6z"/>
<path d="M201.7 258.8l1.6 .2 .1-.2zM201.7 258.8l1.6 .2h-1.6z"/>
<path d="M201.7 245l1.6 .2 .1-.2zM201.7 245l1.6 .2h-1.6z"/>
<path d="M114.2 261.4h.5zM114.2 261.4h.3z"/>
<path d="M114.1 261.3h.7zM114.1 261.3l.6 .1z"/>
<path d="M113.9 261.3h1.1zM113.9 261.3h.9z"/>
<path d="M113.8 261.2h1.3zM113.8 261.2l1.2 .1z"/>
<path d="M113.7 260.1l1.5 .1zM113.7 260.1l1.5 .1h-1.6z"/>
<path d="M113.7 261l1.4 .2 .1-.2zM113.7 261l1.4 .2z"/>
<path d="M113.6 260.2l1.7 .2-.1-.2zM113.6 260.2l1.7 .2h-1.7z"/>
<path d="M113.6 260.9l1.6 .1v-.1zM113.6 260.9l1.6 .1h-1.5z"/>
<path d="M113.6 260.4l1.7 .2v-.2zM113.6 260.4l1.7 .2h-1.7z"/>
<path d="M113.6 260.6l1.7 .2v-.2zM113.6 260.6l1.7 .2h-1.7z"/>
<path d="M113.6 260.8l1.6 .1 .1-.1zM113.6 260.8l1.6 .1z"/>
<path d="M128 261.4h.5zM128 261.4h.3z"/>
<path d="M127.9 261.3h.7zM127.9 261.3l.6 .1z"/>
<path d="M127.7 261.3h1.1zM127.7 261.3h.9z"/>
<path d="M127.6 261.2h1.3zM127.6 261.2l1.2 .1z"/>
<path d="M127.5 260.1l1.5 .1zM127.5 260.1l1.5 .1h-1.6z"/>
<path d="M127.5 261l1.4 .2 .1-.2zM127.5 261l1.4 .2z"/>
<path d="M127.4 260.2l1.7 .2-.1-.2zM127.4 260.2l1.7 .2h-1.7z"/>
<path d="M127.4 260.9l1.6 .1v-.1zM127.4 260.9l1.6 .1h-1.5z"/>
<path d="M127.4 260.4l1.7 .2v-.2zM127.4 260.4l1.7 .2h-1.7z"/>
<path d="M127.4 260.8l1.6 .1 .1-.1zM127.4 260.8l1.6 .1z"/>
<path d="M127.4 260.6l1.7 .2v-.2zM127.4 260.6l1.7 .2h-1.7z"/>
<path d="M157.5 297.7l.3 .1zM157.4 297.8h.4z"/>
<path d="M157.4 297.8h.6zM157.2 297.8h.8z"/>
<path d="M157.4 299.4h.4zM157.4 299.4h.3z"/>
<path d="M157.2 297.8l.9 .1zM157.1 297.9h1z"/>
<path d="M157.2 299.4h.8zM157.2 299.4h.6z"/>
<path d="M157.1 297.9l1.2 .1zM157.1 297.9l1.2 .1h-1.3z"/>
<path d="M157.1 299.3h1zM157.1 299.3l.9 .1z"/>
<path d="M157 298l1.3 .1zM157 298l1.3 .1h-1.4z"/>
<path d="M157 299.1l1.1 .2 .2-.2zM157 299.1l1.1 .2z"/>
<path d="M156.9 298.1l1.5 .2zM156.9 298.1l1.5 .2h-1.6z"/>
<path d="M156.9 299l1.4 .1v-.1zM156.9 299l1.4 .1z"/>
<path d="M156.8 298.3l1.7 .1-.1-.1zM156.8 298.3l1.7 .1h-1.7z"/>
<path d="M156.8 298.9l1.5 .1 .1-.1zM156.8 298.9l1.5 .1z"/>
<path d="M156.8 298.4l1.7 .2v-.2zM156.8 298.4l1.7 .2h-1.8z"/>
<path d="M156.7 298.6l1.8 .1v-.1zM156.7 298.6l1.8 .1h-1.7z"/>
<path d="M156.8 298.7l1.6 .2 .1-.2zM156.8 298.7l1.6 .2h-1.6z"/>
</g>
<g fill="none" stroke="#000" stroke-width=".25">
<path d="M45.4 51.6h95v3.5h-95zM124.8 72.3v7M32.5 94.8l6 10.4v12M36.7 94.8h3.5M38.5 84.4v10.4M117.9 93.1h13.8v13.8h-13.8zM121.3 86.2l3.5-3.5v10.4M121.3 82.7l3.5-3.4 3.4 3.4M124.8 82.7l3.4 3.5M33.3 117.2h10.4M35.9 119h5.1M121.3 117.2l3.5 3.5 3.4-3.5"/>
<path d="M124.8 106.9v10.3l-3.5-3.4M128.2 113.8l-3.4 3.4M37.6 120.7h1.7M48.8 134.5l3.5-3.5v10.4M48.8 131l3.5-3.4 3.4 3.4M52.3 120.7v6.9M52.3 131l3.4 3.5M124.8 120.7v6.9M131.7 172.5h10.4M134.3 174.2h5.2M136 176h1.8M136.9 167.3v5.2"/>
<path d="M280.2 165.6h3.5M280.2 179.4h3.5M94.7 198.4l5.9 10.4v12.1M98.9 198.4h3.4M100.6 188.1v10.3M124.8 188.1v6.9l-3.5-6.9h6.9l-3.4 6.9M280.2 193.2h3.5M131.7 217.4v5.2M280.2 207h3.5M95.4 220.9h10.4M98 222.6h5.2M99.8 224.3h1.7"/>
<path d="M126.6 222.6h10.3M129.1 224.3h5.2M130.8 226h1.8M280.2 231.2h3.5M280.2 245h3.5M280.2 258.8h3.5M109.3 269.2h10.3M111.9 271h5.1M113.6 272.6h1.7M114.4 264v5.2M154.2 269.2h10.3M156.7 271h5.2"/>
<path d="M158.5 272.6h1.7M159.3 264v5.2M280.2 272.6h3.5M157.6 298.6v5.2M152.4 303.8h10.4M155 305.5h5.2M156.7 307.2h1.8"/>
</g>
<path d="M109.3 146.6v17.3M124.8 146.6v17.3M140.4 146.6v17.3M124.8 207v10.4" fill="none" stroke="#000" stroke-width=".51"/>
<g font-size="9.2">
<text x="55.2" y="10.9">К потребителю</text>
<text x="148.8" y="11.7">КРУ 6-10 кВ</text>
<text x="36.2" y="46.2">6-10 кВ</text>
<text x="10.4" y="101.5">ЗН сш</text>
<text x="139.5" y="101.5">В</text>
<text x="89.4" y="158.5">ТТ1</text>
<text x="83.7" y="200">ЗН</text>
<text x="106.1" y="215.5">ТТ2</text>
<text x="110.5" y="241.4">ТН сш</text>
</g>
<g font-size="7.2">
<text x="301.4" y="240.9">Модуль</text>
<text x="290.3" y="249.5">измерительный</text>
</g>
<g font-size="6">
<text x="228.2" y="149.6">М044</text>
<text x="279.6" y="164.3">IA</text>
<text x="279.6" y="178.1">IВ</text>
<text x="279.5" y="191.9">IС</text>
<text x="278.5" y="205.8">3I0</text>
<text x="278.5" y="229.9">UА</text>
<text x="278.5" y="243.7">UВ</text>
<text x="278.4" y="257.5">UС</text>
<text x="277.4" y="271.4">3U0</text>
</g>
<g font-size="4.8">
<text x="268.4" y="131.9">ЮНИТ-М300-ОЛ</text>
<text x="280.9" y="141.4">ХА</text>
<text x="264.9" y="148.7">Слот М8(12), М9(13)</text>
</g>
<g font-size="4.3">
<text x="213.3" y="160.3">XA:17</text>
<text x="237.2" y="160.3">IA*</text>
<text x="213.3" y="167.1">XA:18</text>
<text x="237.8" y="167.2">IA</text>
<text x="213.3" y="174.1">XA:19</text>
<text x="237.2" y="174.1">IВ*</text>
<text x="213.3" y="181">XA:20</text>
<text x="237.9" y="181">IВ</text>
<text x="213.5" y="187.9">XA:21</text>
<text x="237" y="187.9">IС*</text>
<text x="213.3" y="194.8">XA:22</text>
<text x="237.8" y="194.8">IC</text>
<text x="213.3" y="201.7">XA:23</text>
<text x="236.4" y="201.7">3I0*</text>
<text x="213.3" y="208.6">XA:24</text>
<text x="237.2" y="208.6">3I0</text>
<text x="214.5" y="225.9">XA:1</text>
<text x="236.4" y="225.8">UA*</text>
<text x="214.3" y="232.8">XA:2</text>
<text x="237" y="232.7">UA</text>
<text x="214.3" y="239.7">XA:3</text>
<text x="236.4" y="239.7">UB*</text>
<text x="214.3" y="246.6">XA:4</text>
<text x="237.1" y="246.6">UB</text>
<text x="214.3" y="253.5">XA:5</text>
<text x="236.3" y="253.5">UC*</text>
<text x="214.3" y="260.4">XA:6</text>
<text x="237" y="260.4">UC</text>
<text x="214.3" y="267.3">XA:7</text>
<text x="235.7" y="267.3">3U0*</text>
<text x="214.3" y="274.2">XA:8</text>
<text x="236.4" y="274.2">3U0</text>
<text x="214.3" y="281.1">XA:9</text>
<text x="213.3" y="288">XA:10</text>
<text x="213.5" y="295">XA:11</text>
<text x="213.3" y="301.9">XA:12</text>
<text x="213.3" y="308.7">XA:13</text>
<text x="213.3" y="315.7">XA:14</text>
<text x="213.3" y="322.6">XA:15</text>
<text x="213.3" y="329.5">XA:16</text>
</g>
</svg>
